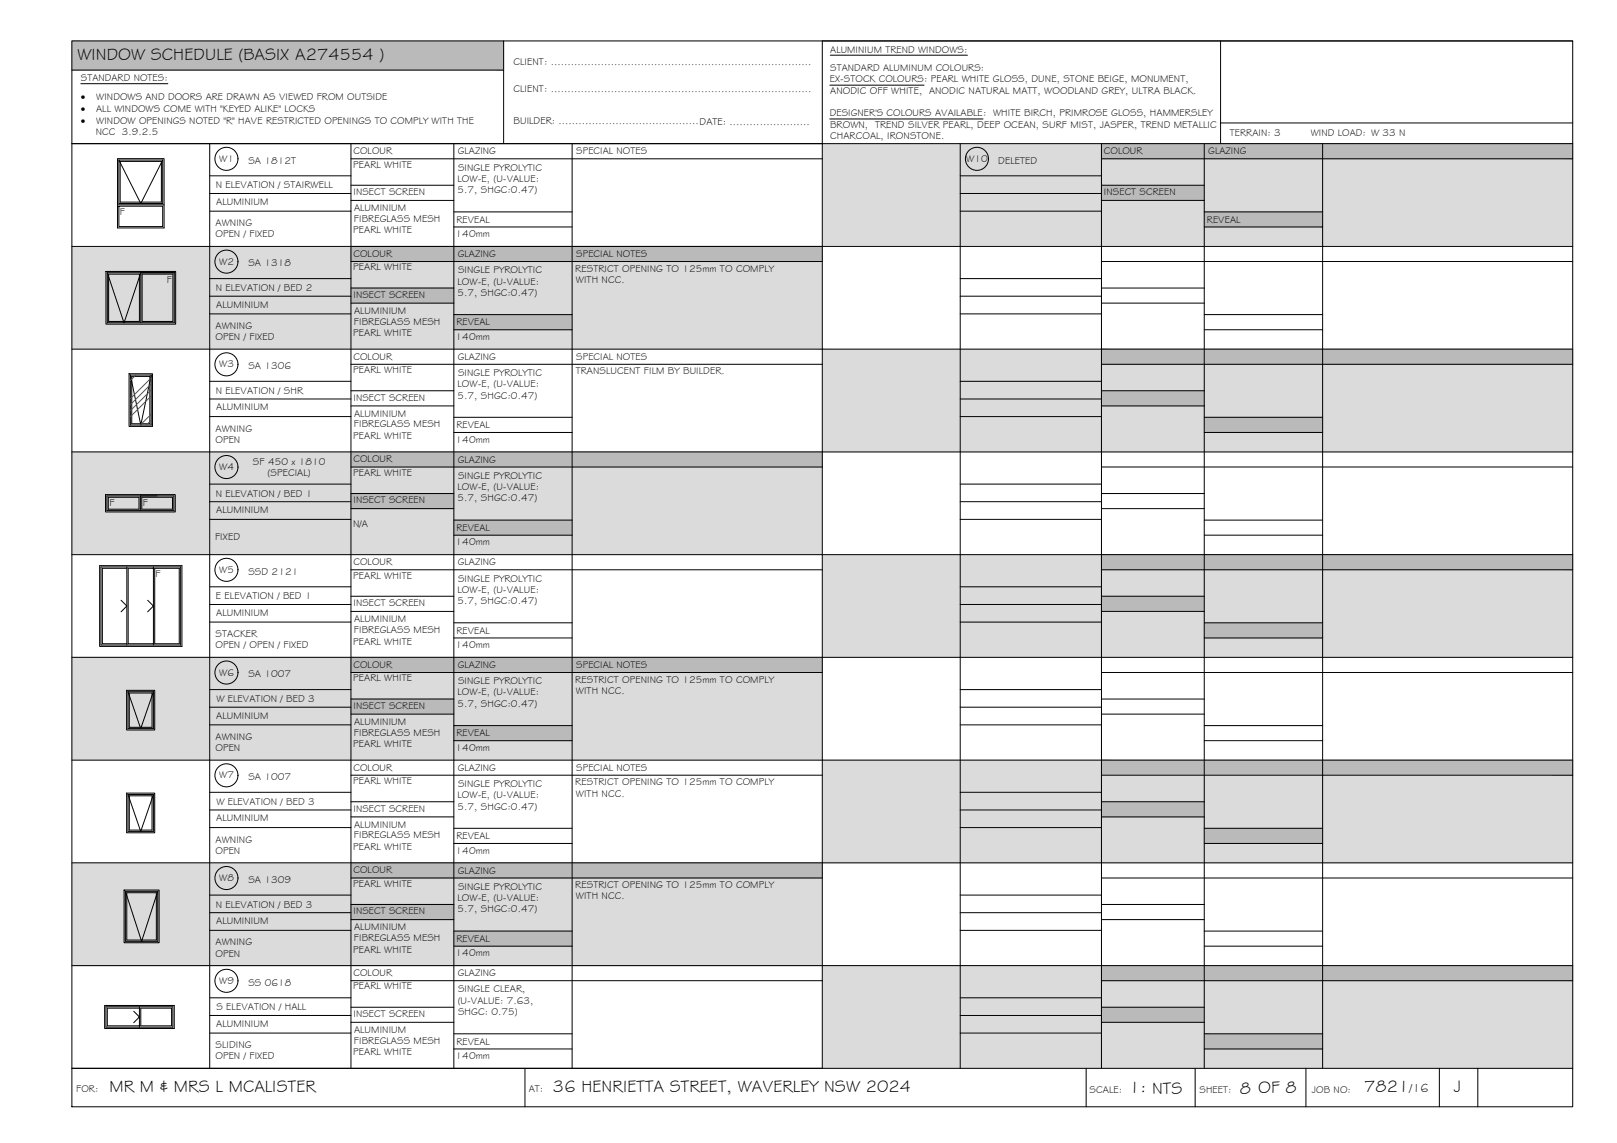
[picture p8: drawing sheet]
<svg xmlns="http://www.w3.org/2000/svg" width="420mm" height="297mm" viewBox="0 0 420 297" stroke-linecap="round" stroke-linejoin="round" font-family="sans-serif">
<!-- layer: WINDOW SCHEDULE HATCH -->
<g fill="#dbdbdb" stroke="#dbdbdb" stroke-width=".26">
<path d="M213.7 37.3l195 26.7v-26.7zM213.7 37.3l195 26.7h-195z"/>
<path d="M18.7 64l195 26.7v-26.7zM18.7 64l195 26.7h-195z"/>
<path d="M213.7 90.7l195 26.7v-26.7zM213.7 90.7l195 26.7h-195z"/>
<path d="M18.7 117.4l195 26.7v-26.7zM18.7 117.4l195 26.7h-195z"/>
<path d="M213.7 144.1l195 26.7v-26.7zM213.7 144.1l195 26.7h-195z"/>
<path d="M18.7 170.8l195 26.7v-26.7zM18.7 170.8l195 26.7h-195z"/>
<path d="M213.7 197.5l195 26.7v-26.7zM213.7 197.5l195 26.7h-195z"/>
<path d="M18.7 224.2l195 26.7v-26.7zM18.7 224.2l195 26.7h-195z"/>
<path d="M213.7 250.9l195 26.7v-26.7zM213.7 250.9l195 26.7h-195z"/>
</g>
<g fill="#bababa" stroke="#bababa" stroke-width=".26">
<path d="M18.7 10.6l112.2 7.6v-7.6zM18.7 10.6l112.2 7.6h-112.2z"/>
<path d="M286.2 37.3l122.5 4v-4zM286.2 37.3l122.5 4h-122.5z"/>
<path d="M286.2 48.1l26.7 4v-4zM286.2 48.1l26.7 4h-26.7z"/>
<path d="M312.9 55.1l30.8 3.9v-3.9zM312.9 55.1l30.8 3.9h-30.8z"/>
<path d="M91.2 64l122.5 4v-4zM91.2 64l122.5 4h-122.5z"/>
<path d="M91.2 74.9l26.7 3.9v-3.9zM91.2 74.9l26.7 3.9h-26.7z"/>
<path d="M117.9 81.8l30.8 3.9v-3.9zM117.9 81.8l30.8 3.9h-30.8z"/>
<path d="M286.2 90.7l122.5 4v-4zM286.2 90.7l122.5 4h-122.5z"/>
<path d="M286.2 101.6l26.7 3.9v-3.9zM286.2 101.6l26.7 3.9h-26.7z"/>
<path d="M312.9 108.5l30.8 3.9v-3.9zM312.9 108.5l30.8 3.9h-30.8z"/>
<path d="M91.2 117.4l122.5 4v-4zM91.2 117.4l122.5 4h-122.5z"/>
<path d="M91.2 128.3l26.7 3.9v-3.9zM91.2 128.3l26.7 3.9h-26.7z"/>
<path d="M117.9 135.2l30.8 3.9v-3.9zM117.9 135.2l30.8 3.9h-30.8z"/>
<path d="M286.2 144.1l122.5 4v-4zM286.2 144.1l122.5 4h-122.5z"/>
<path d="M286.2 155l26.7 3.9v-3.9zM286.2 155l26.7 3.9h-26.7z"/>
<path d="M312.9 161.9l30.8 3.9v-3.9zM312.9 161.9l30.8 3.9h-30.8z"/>
<path d="M91.2 170.8l122.5 4v-4zM91.2 170.8l122.5 4h-122.5z"/>
<path d="M91.2 181.6l26.7 4v-4zM91.2 181.6l26.7 4h-26.7z"/>
<path d="M117.9 188.6l30.8 3.9v-3.9zM117.9 188.6l30.8 3.9h-30.8z"/>
<path d="M286.2 197.5l122.5 4v-4zM286.2 197.5l122.5 4h-122.5z"/>
<path d="M286.2 208.4l26.7 3.9v-3.9zM286.2 208.4l26.7 3.9h-26.7z"/>
<path d="M312.9 215.3l30.8 3.9v-3.9zM312.9 215.3l30.8 3.9h-30.8z"/>
<path d="M91.2 224.2l122.5 4v-4zM91.2 224.2l122.5 4h-122.5z"/>
<path d="M91.2 235l26.7 4v-4zM91.2 235l26.7 4h-26.7z"/>
<path d="M117.9 242l30.8 3.9v-3.9zM117.9 242l30.8 3.9h-30.8z"/>
<path d="M286.2 250.9l122.5 4v-4zM286.2 250.9l122.5 4h-122.5z"/>
<path d="M286.2 261.8l26.7 3.9v-3.9zM286.2 261.8l26.7 3.9h-26.7z"/>
<path d="M312.9 268.7l30.8 3.9v-3.9zM312.9 268.7l30.8 3.9h-30.8z"/>
</g>
<!-- layer: BORDER -->
<g fill="none" stroke="#000" stroke-width=".26">
<path d="M18.7 10.6h390v277h-390zM18.7 18.2h112.2M130.9 10.6v26.7M317.1 10.6v26.7M408.7 10.6h-195v267M18.7 37.3h390M54.5 37.3v240.3M91.2 37.3v240.3M117.9 37.3v240.3M148.7 37.3v240.3M249.5 37.3v240.3M286.2 37.3v240.3"/>
<path d="M312.9 37.3v240.3M317.1 32h91.6M343.7 37.3v240.3M54.5 45.7h36.7M54.5 50.3h36.7M54.5 54.9h36.7M91.2 41.3h122.5M91.2 48.1h26.7M91.2 52.1h26.7M117.9 55.1h30.8M117.9 59h30.8M249.5 45.7h36.7"/>
<path d="M249.5 50.3h36.7M249.5 54.9h36.7M286.2 41.3h122.5M286.2 48.1h26.7M286.2 52.1h26.7M312.9 55.1h30.8M312.9 59h30.8M18.7 64h390M54.5 72.4h36.7M54.5 77h36.7M91.2 68h122.5M91.2 74.9h26.7"/>
<path d="M91.2 78.8h26.7M249.5 72.4h36.7M249.5 77h36.7M286.2 68h122.5M286.2 74.9h26.7M286.2 78.8h26.7M18.7 90.7h390M54.5 81.6h36.7M54.5 99.1h36.7M91.2 94.7h122.5M117.9 81.8h30.8M117.9 85.7h30.8"/>
<path d="M249.5 81.6h36.7M249.5 99.1h36.7M286.2 94.7h122.5M312.9 81.8h30.8M312.9 85.7h30.8M18.7 117.4h390M54.5 103.7h36.7M54.5 108.3h36.7M91.2 101.6h26.7M91.2 105.5h26.7M117.9 108.5h30.8M117.9 112.4h30.8"/>
<path d="M249.5 103.7h36.7M249.5 108.3h36.7M286.2 101.6h26.7M286.2 105.5h26.7M312.9 108.5h30.8M312.9 112.4h30.8M54.5 125.8h36.7M54.5 130.4h36.7M54.5 135h36.7M91.2 121.4h122.5M91.2 128.3h26.7M91.2 132.2h26.7"/>
<path d="M117.9 135.2h30.8M117.9 139.1h30.8M249.5 125.8h36.7M249.5 130.4h36.7M249.5 135h36.7M286.2 121.4h122.5M286.2 128.3h26.7M286.2 132.2h26.7M312.9 135.2h30.8M312.9 139.1h30.8M18.7 144.1h390M54.5 152.5h36.7"/>
<path d="M54.5 157.1h36.7M91.2 148.1h122.5M91.2 155h26.7M91.2 158.9h26.7M249.5 152.5h36.7M249.5 157.1h36.7M286.2 148.1h122.5M286.2 155h26.7M286.2 158.9h26.7M18.7 170.8h390M54.5 161.7h36.7M54.5 179.2h36.7"/>
<path d="M91.2 174.8h122.5M117.9 161.9h30.8M117.9 165.8h30.8M249.5 161.7h36.7M249.5 179.2h36.7M286.2 174.8h122.5M312.9 161.9h30.8M312.9 165.8h30.8M18.7 197.5h390M54.5 183.8h36.7M54.5 188.4h36.7M91.2 181.7h26.7"/>
<path d="M91.2 185.6h26.7M117.9 188.6h30.8M117.9 192.5h30.8M249.5 183.8h36.7M249.5 188.4h36.7M286.2 181.7h26.7M286.2 185.6h26.7M312.9 188.6h30.8M312.9 192.5h30.8M54.5 205.9h36.7M54.5 210.5h36.7M54.5 215.1h36.7"/>
<path d="M91.2 201.5h122.5M91.2 208.4h26.7M91.2 212.3h26.7M117.9 215.3h30.8M117.9 219.2h30.8M249.5 205.9h36.7M249.5 210.5h36.7M249.5 215.1h36.7M286.2 201.5h122.5M286.2 208.4h26.7M286.2 212.3h26.7M312.9 215.3h30.8"/>
<path d="M312.9 219.2h30.8M18.7 224.2h390M54.5 232.6h36.7M54.5 237.2h36.7M91.2 228.2h122.5M91.2 235h26.7M91.2 239h26.7M249.5 232.6h36.7M249.5 237.2h36.7M286.2 228.2h122.5M286.2 235h26.7M286.2 239h26.7"/>
<path d="M18.7 250.9h390M54.5 241.8h36.7M54.5 259.3h36.7M91.2 254.9h122.5M117.9 242h30.8M117.9 245.9h30.8M249.5 241.8h36.7M249.5 259.3h36.7M286.2 254.9h122.5M312.9 242h30.8M312.9 245.9h30.8M18.7 277.6h390"/>
<path d="M54.5 263.9h36.7M54.5 268.5h36.7M91.2 261.8h26.7M91.2 265.7h26.7M117.9 268.7h30.8M117.9 272.6h30.8M136.4 277.6v10M249.5 263.9h36.7M249.5 268.5h36.7M282.2 277.6v10M286.2 261.8h26.7M286.2 265.7h26.7"/>
<path d="M310.5 277.6v10M312.9 268.7h30.8M312.9 272.6h30.8M339.3 277.6v10M374 277.6v10M384 277.6v10"/>
</g>
<!-- layer: TEXT -->
<path d="M215.7 14.3h35.7M21 21.8h22.6M215.6 30.9h39.8M215.6 22.1h24.5" fill="none" stroke="#000" stroke-width=".26"/>
<!-- layer: WINDOWS -->
<g fill="none" stroke="#000" stroke-width=".26">
<path d="M30.9 41.6l5.7 11.3 5.7-11.3M30.9 53.6h11.4v5.3h-11.4zM30.9 41.6h11.4M30.9 41.6v11.3h11.4v-11.3M31.2 41.9h10.7v10.6h-10.7zM27.9 70.9h17.4h-8.7M27.9 70.9l4.3 13 4.4-13M27.9 70.9v13h17.4v-13M28.2 71.2h8v12.3h-8zM36.6 70.9v13M36.9 71.2h8v12.3h-8zM33.9 97.5l2.7 13 2.7-13"/>
<path d="M33.9 97.5h5.4M33.9 97.5v13h5.4v-13M34.2 97.8h4.7v12.3h-4.7zM27.8 128.9h17.4v3.8h-17.4zM28.1 129.2h8v3.1h-8zM36.5 128.9v3.8M36.8 129.2h8v3.1h-8zM26.2 147.3h20.7v20.3h-20.7zM31.5 156l1.5 1.5-1.5 1.5M33 147.7h-6.4v19.6h6.4M33 147.3v20.3M38.4 156l1.5 1.5-1.5 1.5"/>
<path d="M39.9 147.7h-6.6v19.6h6.6M39.9 147.3v20.3M40.2 147.7h6.4v19.6h-6.4zM33.3 179.8l3.3 9.5 3.3-9.5M33.3 179.8v9.5h6.6v-9.5M33.3 179.8h6.6M33.6 180.1h5.9v8.9h-5.9zM33.3 206.5l3.3 9.6 3.3-9.6M33.3 206.5v9.6h6.6v-9.6M33.3 206.5h6.6M33.6 206.8h5.9v8.9h-5.9zM32.6 231.6l4.2 13 4.2-13"/>
<path d="M32.6 231.6h8.4M32.6 231.6v13h8.4v-13M32.9 232h7.7v12.3h-7.7zM27.5 261.6h17.4v5.3h-17.4zM34.7 262.8l1.5 1.5-1.5 1.5M36.2 262h-8.3v4.6h8.3M36.2 261.6v5.3M36.6 262h8v4.6h-8z"/>
<circle cx="58.8" cy="41.3" r="3"/>
<circle cx="253.8" cy="41.3" r="3"/>
<circle cx="58.8" cy="68" r="3"/>
<circle cx="58.8" cy="94.7" r="3"/>
<circle cx="58.8" cy="121.4" r="3"/>
<circle cx="58.8" cy="148.1" r="3"/>
<circle cx="58.8" cy="174.8" r="3"/>
<circle cx="58.8" cy="201.5" r="3"/>
<circle cx="58.8" cy="228.2" r="3"/>
<circle cx="58.8" cy="254.9" r="3"/>
</g>
<!-- layer: NEWWORK -->
<path d="M30.5 41.2h12.1v18h-12.1zM30.5 53.2h12.1M27.5 70.5h18.1v13.7h-18.1zM33.5 97.1h6.1v13.7h-6.1zM27.4 128.5h18.1v4.5h-18.1zM25.9 147h21.4v21h-21.4zM32.9 179.4h7.3v10.3h-7.3zM32.9 206.1h7.3v10.3h-7.3zM32.2 231.3h9.1v13.7h-9.1zM27.2 261.3h18.1v6h-18.1z" fill="none" stroke="#000" stroke-width=".26"/>
<!-- layer: HATCH -->
<path d="M35.3 97.5l-1.4 1.4M39.3 98.2l-5.4 5.4M39.3 99.8l-5.4 5.4M39.3 107.6l-2.9 2.9M39.3 109.2l-1.3 1.3M39.3 101.3l-5.4 5.4M39.3 102.9l-5.4 5.4" fill="none" stroke="#545454" stroke-width=".26"/>
<g font-size="4.5">
<text x="20.2" y="15.6">WINDOW SCHEDULE (BASIX A274554 )</text>
<text x="28.5" y="283.7">MR M &amp; MRS L MCALISTER</text>
<text x="143.7" y="283.7">36 HENRIETTA STREET, WAVERLEY NSW 2024</text>
<text x="293.4" y="284">1: NTS</text>
<text x="322.2" y="284.2">8 OF 8</text>
<text x="354.5" y="283.8">7821</text>
<text x="377.7" y="283.8">J</text>
</g>
<text font-size="3.2" x="366.3" y="283.8">/16</text>
<g font-size="2.6">
<text x="133.4" y="16.9">CLIENT: ..............................................................................</text>
<text x="215.7" y="13.6">ALUMINIUM TREND WINDOWS:</text>
<text x="21" y="21.1">STANDARD NOTES:</text>
<text x="215.6" y="21.4">EX-STOCK COLOURS: PEARL WHITE GLOSS, DUNE, STONE BEIGE, MONUMENT,</text>
<text x="215.7" y="18.5">STANDARD ALUMINUM COLOURS:</text>
<text x="21" y="26.1">·</text>
<text x="21" y="29.1">·</text>
<text x="25" y="29.1">ALL WINDOWS COME WITH &quot;KEYED ALIKE&quot; LOCKS</text>
<text x="25" y="26.1">WINDOWS AND DOORS ARE DRAWN AS VIEWED FROM OUTSIDE</text>
<text x="133.4" y="24">CLIENT: ..............................................................................</text>
<text x="215.7" y="24.4">ANODIC OFF WHITE, ANODIC NATURAL MATT, WOODLAND GREY, ULTRA BLACK.</text>
<text x="21" y="32.1">·</text>
<text x="24.9" y="35.1">NCC 3.9.2.5</text>
<text x="25" y="32.1">WINDOW OPENINGS NOTED &quot;R&quot; HAVE RESTRICTED OPENINGS TO COMPLY WITH THE</text>
<text x="133.4" y="32.3">BUILDER: ..........................................DATE: ........................</text>
<text x="215.6" y="30.2">DESIGNER'S COLOURS AVAILABLE: WHITE BIRCH, PRIMROSE GLOSS, HAMMERSLEY</text>
<text x="215.7" y="33.2">BROWN, TREND SILVER PEARL, DEEP OCEAN, SURF MIST, JASPER, TREND METALLIC</text>
<text x="319.6" y="35.4">TERRAIN: 3</text>
<text x="340.6" y="35.4">WIND LOAD: W 33 N</text>
<text x="91.8" y="40.1">COLOUR</text>
<text x="119" y="40.1">GLAZING</text>
<text x="149.7" y="40.1">SPECIAL NOTES</text>
<text x="215.7" y="36.1">CHARCOAL, IRONSTONE.</text>
<text x="286.8" y="40.1">COLOUR</text>
<text x="314" y="40.1">GLAZING</text>
<text x="57" y="42.1">W1</text>
<text x="64.5" y="42.6">SA 1812T</text>
<text x="91.8" y="43.5">PEARL WHITE</text>
<text x="118.9" y="47.2">LOW-E, (U-VALUE:</text>
<text x="119" y="44.3">SINGLE PYROLYTIC</text>
<text x="251.1" y="42.1">W10</text>
<text x="259.4" y="42.5">DELETED</text>
<text x="56.1" y="49">N ELEVATION / STAIRWELL</text>
<text x="56.2" y="53.2">ALUMINIUM</text>
<text x="91.8" y="50.7">INSECT SCREEN</text>
<text x="118.9" y="50.2">5.7, SHGC:0.47)</text>
<text x="286.9" y="50.7">INSECT SCREEN</text>
<text x="31.1" y="55.8">F</text>
<text x="56" y="58.7">AWNING</text>
<text x="92" y="57.7">FIBREGLASS MESH</text>
<text x="92" y="54.9">ALUMINIUM</text>
<text x="118.6" y="57.9">REVEAL</text>
<text x="313.6" y="57.9">REVEAL</text>
<text x="56" y="61.6">OPEN / FIXED</text>
<text x="91.8" y="60.7">PEARL WHITE</text>
<text x="118.4" y="61.7">140mm</text>
<text x="57" y="68.8">W2</text>
<text x="64.5" y="69.3">SA 1318</text>
<text x="91.8" y="70.2">PEARL WHITE</text>
<text x="91.8" y="66.8">COLOUR</text>
<text x="119" y="66.9">GLAZING</text>
<text x="119" y="71">SINGLE PYROLYTIC</text>
<text x="149.5" y="70.6">RESTRICT OPENING TO 125mm TO COMPLY</text>
<text x="149.7" y="66.9">SPECIAL NOTES</text>
<text x="43.3" y="73.4">F</text>
<text x="56.1" y="75.7">N ELEVATION / BED 2</text>
<text x="91.8" y="77.4">INSECT SCREEN</text>
<text x="118.9" y="73.9">LOW-E, (U-VALUE:</text>
<text x="118.9" y="76.9">5.7, SHGC:0.47)</text>
<text x="149.6" y="73.5">WITH NCC.</text>
<text x="56.2" y="79.9">ALUMINIUM</text>
<text x="92" y="81.6">ALUMINIUM</text>
<text x="56" y="88.3">OPEN / FIXED</text>
<text x="56" y="85.4">AWNING</text>
<text x="91.8" y="87.4">PEARL WHITE</text>
<text x="92" y="84.4">FIBREGLASS MESH</text>
<text x="118.4" y="88.3">140mm</text>
<text x="118.6" y="84.6">REVEAL</text>
<text x="57" y="95.5">W3</text>
<text x="64.5" y="96">SA 1306</text>
<text x="91.8" y="93.5">COLOUR</text>
<text x="119" y="93.5">GLAZING</text>
<text x="149.7" y="93.5">SPECIAL NOTES</text>
<text x="91.8" y="96.9">PEARL WHITE</text>
<text x="118.9" y="100.6">LOW-E, (U-VALUE:</text>
<text x="119" y="97.7">SINGLE PYROLYTIC</text>
<text x="149.6" y="97.3">TRANSLUCENT FILM BY BUILDER.</text>
<text x="56.1" y="102.4">N ELEVATION / SHR</text>
<text x="56.2" y="106.7">ALUMINIUM</text>
<text x="91.8" y="104.1">INSECT SCREEN</text>
<text x="118.9" y="103.6">5.7, SHGC:0.47)</text>
<text x="56" y="112.2">AWNING</text>
<text x="92" y="111.1">FIBREGLASS MESH</text>
<text x="92" y="108.3">ALUMINIUM</text>
<text x="118.6" y="111.3">REVEAL</text>
<text x="56" y="115.1">OPEN</text>
<text x="91.8" y="114.1">PEARL WHITE</text>
<text x="118.4" y="115">140mm</text>
<text x="57" y="122.2">W4</text>
<text x="65.7" y="120.9">SF 450 x 1810</text>
<text x="69.5" y="123.8">(SPECIAL)</text>
<text x="91.8" y="123.6">PEARL WHITE</text>
<text x="91.8" y="120.2">COLOUR</text>
<text x="119" y="120.3">GLAZING</text>
<text x="119" y="124.4">SINGLE PYROLYTIC</text>
<text x="28.5" y="131.5">F</text>
<text x="37.2" y="131.5">F</text>
<text x="56.1" y="129.1">N ELEVATION / BED 1</text>
<text x="91.8" y="130.8">INSECT SCREEN</text>
<text x="118.9" y="127.4">LOW-E, (U-VALUE:</text>
<text x="118.9" y="130.3">5.7, SHGC:0.47)</text>
<text x="56.2" y="133.3">ALUMINIUM</text>
<text x="91.8" y="136.9">N/A</text>
<text x="118.6" y="138">REVEAL</text>
<text x="55.9" y="140.3">FIXED</text>
<text x="118.4" y="141.7">140mm</text>
<text x="40.4" y="149.9">F</text>
<text x="57" y="148.9">W5</text>
<text x="64.5" y="149.4">SSD 2121</text>
<text x="91.8" y="146.9">COLOUR</text>
<text x="119" y="147">GLAZING</text>
<text x="56.1" y="155.8">E ELEVATION / BED 1</text>
<text x="91.8" y="150.3">PEARL WHITE</text>
<text x="118.9" y="154">LOW-E, (U-VALUE:</text>
<text x="119" y="151.1">SINGLE PYROLYTIC</text>
<text x="56.2" y="160">ALUMINIUM</text>
<text x="91.8" y="157.5">INSECT SCREEN</text>
<text x="92" y="161.7">ALUMINIUM</text>
<text x="118.9" y="157">5.7, SHGC:0.47)</text>
<text x="56" y="165.5">STACKER</text>
<text x="91.8" y="167.6">PEARL WHITE</text>
<text x="92" y="164.5">FIBREGLASS MESH</text>
<text x="118.6" y="164.7">REVEAL</text>
<text x="56" y="168.4">OPEN / OPEN / FIXED</text>
<text x="91.8" y="173.6">COLOUR</text>
<text x="118.4" y="168.4">140mm</text>
<text x="119" y="173.6">GLAZING</text>
<text x="149.7" y="173.7">SPECIAL NOTES</text>
<text x="57" y="175.6">W6</text>
<text x="64.5" y="176.1">SA 1007</text>
<text x="91.8" y="177">PEARL WHITE</text>
<text x="119" y="177.8">SINGLE PYROLYTIC</text>
<text x="149.5" y="177.4">RESTRICT OPENING TO 125mm TO COMPLY</text>
<text x="56.2" y="182.5">W ELEVATION / BED 3</text>
<text x="91.8" y="184.2">INSECT SCREEN</text>
<text x="118.9" y="180.7">LOW-E, (U-VALUE:</text>
<text x="118.9" y="183.7">5.7, SHGC:0.47)</text>
<text x="149.6" y="180.3">WITH NCC.</text>
<text x="56.2" y="186.7">ALUMINIUM</text>
<text x="92" y="191.2">FIBREGLASS MESH</text>
<text x="92" y="188.4">ALUMINIUM</text>
<text x="118.6" y="191.4">REVEAL</text>
<text x="56" y="195.2">OPEN</text>
<text x="56" y="192.3">AWNING</text>
<text x="91.8" y="194.2">PEARL WHITE</text>
<text x="118.4" y="195.1">140mm</text>
<text x="57" y="202.3">W7</text>
<text x="64.5" y="202.7">SA 1007</text>
<text x="91.8" y="203.7">PEARL WHITE</text>
<text x="91.8" y="200.3">COLOUR</text>
<text x="119" y="200.4">GLAZING</text>
<text x="149.7" y="200.4">SPECIAL NOTES</text>
<text x="56.2" y="209.2">W ELEVATION / BED 3</text>
<text x="118.9" y="207.4">LOW-E, (U-VALUE:</text>
<text x="119" y="204.5">SINGLE PYROLYTIC</text>
<text x="149.5" y="204.1">RESTRICT OPENING TO 125mm TO COMPLY</text>
<text x="149.6" y="207">WITH NCC.</text>
<text x="56.2" y="213.4">ALUMINIUM</text>
<text x="91.8" y="210.9">INSECT SCREEN</text>
<text x="92" y="215.1">ALUMINIUM</text>
<text x="118.9" y="210.4">5.7, SHGC:0.47)</text>
<text x="56" y="221.9">OPEN</text>
<text x="56" y="219">AWNING</text>
<text x="91.8" y="220.9">PEARL WHITE</text>
<text x="92" y="217.9">FIBREGLASS MESH</text>
<text x="118.4" y="221.8">140mm</text>
<text x="118.6" y="218.1">REVEAL</text>
<text x="91.8" y="227">COLOUR</text>
<text x="119" y="227">GLAZING</text>
<text x="57" y="229">W8</text>
<text x="64.5" y="229.5">SA 1309</text>
<text x="91.8" y="230.4">PEARL WHITE</text>
<text x="119" y="231.2">SINGLE PYROLYTIC</text>
<text x="149.5" y="230.8">RESTRICT OPENING TO 125mm TO COMPLY</text>
<text x="149.6" y="233.7">WITH NCC.</text>
<text x="56.1" y="235.9">N ELEVATION / BED 3</text>
<text x="91.8" y="237.6">INSECT SCREEN</text>
<text x="118.9" y="234.1">LOW-E, (U-VALUE:</text>
<text x="118.9" y="237.1">5.7, SHGC:0.47)</text>
<text x="56" y="245.7">AWNING</text>
<text x="56.2" y="240.1">ALUMINIUM</text>
<text x="92" y="244.6">FIBREGLASS MESH</text>
<text x="92" y="241.8">ALUMINIUM</text>
<text x="118.6" y="244.8">REVEAL</text>
<text x="56" y="248.6">OPEN</text>
<text x="91.8" y="247.6">PEARL WHITE</text>
<text x="118.4" y="248.6">140mm</text>
<text x="57" y="255.7">W9</text>
<text x="64.5" y="256.2">SS 0618</text>
<text x="91.8" y="257.1">PEARL WHITE</text>
<text x="91.8" y="253.7">COLOUR</text>
<text x="119" y="253.8">GLAZING</text>
<text x="119" y="257.9">SINGLE CLEAR,</text>
<text x="56.2" y="262.6">S ELEVATION / HALL</text>
<text x="118.9" y="260.8">(U-VALUE: 7.63,</text>
<text x="119" y="263.8">SHGC: 0.75)</text>
<text x="56.2" y="266.8">ALUMINIUM</text>
<text x="91.8" y="264.3">INSECT SCREEN</text>
<text x="92" y="268.5">ALUMINIUM</text>
<text x="56" y="275.2">OPEN / FIXED</text>
<text x="56" y="272.3">SLIDING</text>
<text x="91.8" y="274.3">PEARL WHITE</text>
<text x="92" y="271.3">FIBREGLASS MESH</text>
<text x="118.4" y="275.2">140mm</text>
<text x="118.6" y="271.5">REVEAL</text>
<text x="19.8" y="283.8">FOR:</text>
<text x="137.4" y="283.7">AT:</text>
<text x="283.1" y="284">SCALE:</text>
<text x="311.7" y="284">SHEET:</text>
<text x="340.9" y="284">JOB NO:</text>
</g>
</svg>
